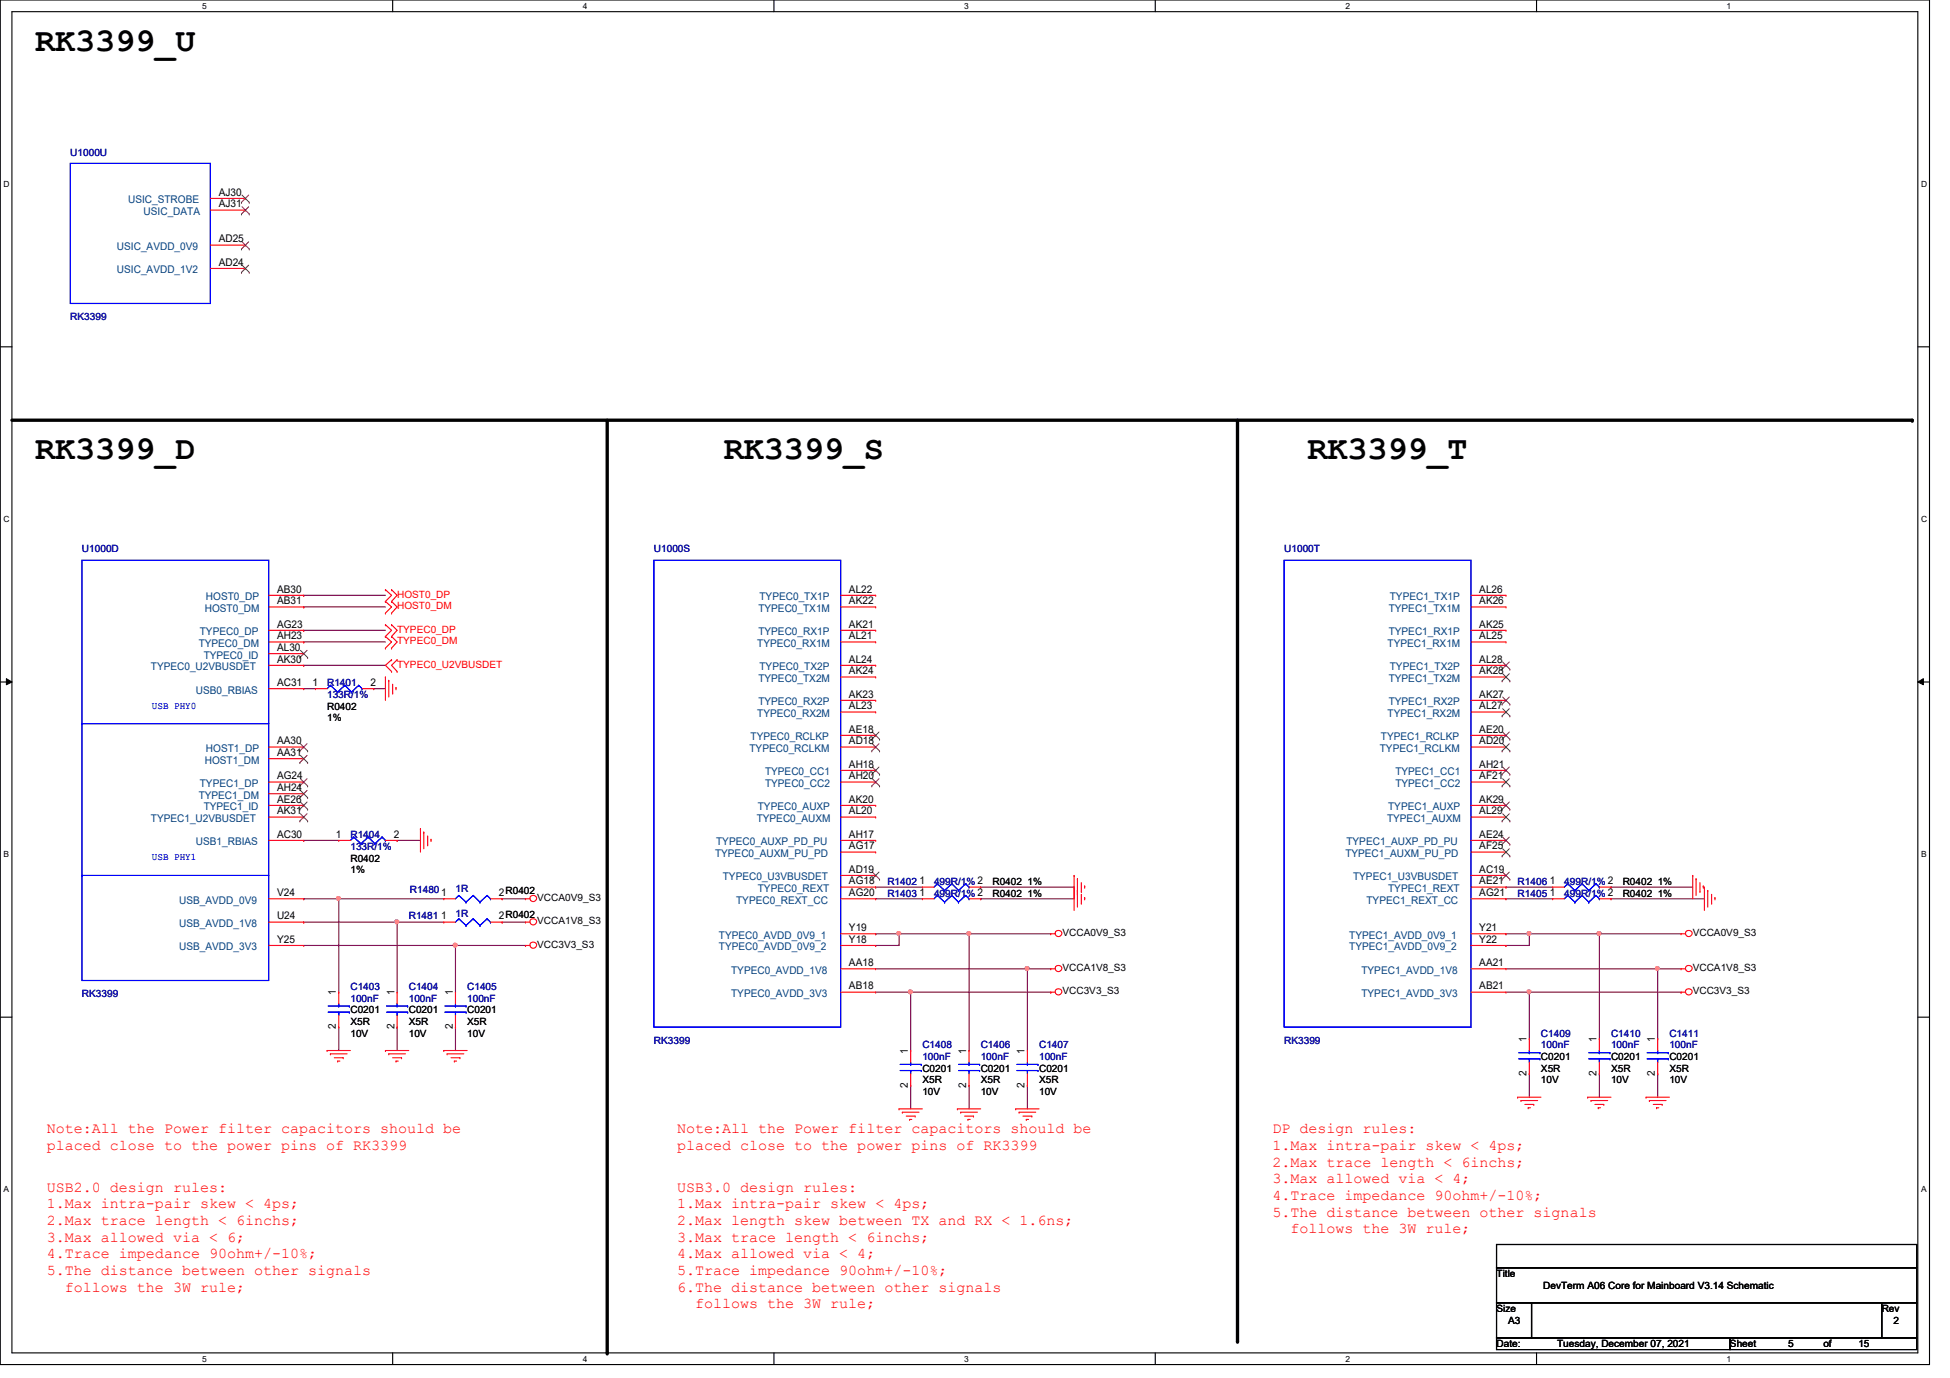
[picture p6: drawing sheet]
<svg xmlns="http://www.w3.org/2000/svg" width="297mm" height="210mm" viewBox="0 0 297 210" stroke-linecap="round" stroke-linejoin="round" font-family="sans-serif">
<path d="M0 0h293.9v207.9h-293.9zM1.8 1.8h290.3v204.3h-290.3z" fill="none" stroke="#000" stroke-width=".17"/>
<g fill="#fff">
<path d="M30.8 .3h.7v1.4h-.7z"/>
<path d="M30.8 206.3h.7v1.5h-.7z"/>
</g>
<path d="M59.8 0v1.8M59.8 206.1v1.8" fill="none" stroke="#000" stroke-width=".17"/>
<g fill="#fff">
<path d="M88.8 .3h.6v1.4h-.6z"/>
<path d="M88.8 206.3h.6v1.5h-.6z"/>
</g>
<path d="M117.9 0v1.8M117.9 206.1v1.8" fill="none" stroke="#000" stroke-width=".17"/>
<g fill="#fff">
<path d="M146.9 .3h.6v1.4h-.6z"/>
<path d="M146.9 206.3h.6v1.5h-.6z"/>
</g>
<path d="M176 0v1.8M176 206.1v1.8" fill="none" stroke="#000" stroke-width=".17"/>
<g fill="#fff">
<path d="M204.9 .3h.7v1.4h-.7z"/>
<path d="M204.9 206.3h.7v1.5h-.7z"/>
</g>
<path d="M234.1 0v1.8M234.1 206.1v1.8" fill="none" stroke="#000" stroke-width=".17"/>
<g fill="#fff">
<path d="M263 .3h.7v1.4h-.7z"/>
<path d="M263 206.3h.7v1.5h-.7z"/>
<path d="M.5 27.3h1v1.4h-1z"/>
<path d="M292.6 27.3h1v1.4h-1z"/>
<path d="M.5 78.3h1v1.5h-1z"/>
<path d="M292.6 78.3h1v1.5h-1z"/>
</g>
<path d="M0 52.8h1.8M292.1 52.8h1.8" fill="none" stroke="#000" stroke-width=".17"/>
<g fill="#fff">
<path d="M.5 129.4h.9v1.4h-.9z"/>
<path d="M292.6 129.4h.9v1.4h-.9z"/>
</g>
<path d="M0 103.9h1.8M292.1 103.9h1.8" fill="none" stroke="#000" stroke-width=".17"/>
<path d="M1 103.4l.8 .5-.8 .4zM292.1 103.9l.9-.5v.9z" fill="#000"/>
<path d="M1 103.4l.8 .5-.8 .4zM292.1 103.9l.9-.5v.9z" fill="none" stroke="#000" stroke-width=".15"/>
<g fill="#fff">
<path d="M.5 180.4h.8v1.5h-.8z"/>
<path d="M292.6 180.4h.8v1.5h-.8z"/>
</g>
<path d="M0 154.9h1.8M292.1 154.9h1.8" fill="none" stroke="#000" stroke-width=".17"/>
<path d="M1.8 64h289.5M92.5 64v142.1M188.5 64v140.3" fill="none" stroke="#000" stroke-width=".51"/>
<g fill="#000">
<circle cx="291.3" cy="64" r=".25"/>
<circle cx="92.5" cy="206.1" r=".25"/>
<circle cx="188.5" cy="204.3" r=".25"/>
</g>
<g fill="none" stroke="#800040" stroke-width=".17">
<path d="M46.3 90.7h.1M46.3 92.5h.1M46.3 97.8h.1M46.3 96h.1M46.3 90.7h12.4M46.3 92.5h12.4M46.3 97.8h12.4M46.3 96h12.4M46.3 104.9h.1M46.3 101.3h.1M46.3 104.9h1.7M46.3 101.3h12.4"/>
<path d="M56.9 104.9h.1M56.9 104.9h1.8M46.3 136.9h.1M46.3 136.9h5.3M46.3 140.5h.1M46.3 140.5h14.2M51.6 156.5h.1M51.6 156.5v3.5M60.5 140.5h.1M60.5 156.5h.1M60.5 140.5v10.6M60.5 156.5v3.5"/>
<path d="M69.4 156.5h.1M69.4 144h.1M69.4 144v7.1M69.4 156.5v3.5"/>
</g>
<circle cx="60.4" cy="140.4" r=".31" fill="#f0f"/>
<circle cx="60.4" cy="140.4" r=".31" fill="none" stroke="#f0f" stroke-width=".17"/>
<path d="M46.3 144h23.1M69.4 144h.1M133.4 151.1h5.3M133.4 147.6h23.1M138.7 151.1h.1M156.5 147.6h.1" fill="none" stroke="#800040" stroke-width=".17"/>
<circle cx="156.4" cy="147.5" r=".31" fill="#f0f"/>
<circle cx="156.4" cy="147.5" r=".31" fill="none" stroke="#f0f" stroke-width=".17"/>
<path d="M133.4 142.2h.1M133.4 142.2h3.5" fill="none" stroke="#800040" stroke-width=".17"/>
<circle cx="136.9" cy="142.2" r=".31" fill="#f0f"/>
<circle cx="136.9" cy="142.2" r=".31" fill="none" stroke="#f0f" stroke-width=".17"/>
<g fill="none" stroke="#800040" stroke-width=".17">
<path d="M46.3 128h.1M46.3 128h5.3M60.5 128h.1M60.5 128h3.5M133.4 135.1h.1M133.4 135.1h7.1M149.4 135.1h.1M149.4 135.1h14.2M133.4 144h.1M136.9 142.2h.1M136.9 142.2v1.8h-3.5M136.9 142.2h10.7"/>
<path d="M138.7 151.1h.1M138.7 151.1v8.9M147.6 142.2h.1M147.6 142.2v17.8M156.5 147.6h.1M156.5 147.6v12.4M229.4 142.2h.1M229.4 144h.1M229.4 142.2h14.2M229.4 151.1h3.6M229.4 147.6h23.1M233 151.1h.1"/>
<path d="M233 142.2h.1M233 142.2v1.8h-3.6M243.6 142.2h.1M252.5 147.6h.1M138.7 165.4h.1M138.7 165.4v3.5"/>
</g>
<circle cx="232.9" cy="142.2" r=".31" fill="#f0f"/>
<circle cx="232.9" cy="142.2" r=".31" fill="none" stroke="#f0f" stroke-width=".17"/>
<path d="M243.6 142.2h.1M243.6 142.2v16" fill="none" stroke="#800040" stroke-width=".17"/>
<circle cx="243.6" cy="142.2" r=".31" fill="#f0f"/>
<circle cx="243.6" cy="142.2" r=".31" fill="none" stroke="#f0f" stroke-width=".17"/>
<path d="M252.5 147.6h.1M252.5 147.6v10.6" fill="none" stroke="#800040" stroke-width=".17"/>
<circle cx="252.5" cy="147.5" r=".31" fill="#f0f"/>
<circle cx="252.5" cy="147.5" r=".31" fill="none" stroke="#f0f" stroke-width=".17"/>
<path d="M233 151.1h.1M233 151.1v7.1M233 163.6h.1M233 163.6v3.5M243.6 163.6h.1M243.6 163.6v3.5M252.5 163.6h.1M252.5 163.6v3.5" fill="none" stroke="#800040" stroke-width=".17"/>
<circle cx="232.9" cy="151.1" r=".31" fill="#f0f"/>
<circle cx="232.9" cy="151.1" r=".31" fill="none" stroke="#f0f" stroke-width=".17"/>
<path d="M51.6 136.9h.1M51.6 136.9h16M51.6 136.9v14.2M76.5 136.9h.1M76.5 136.9h3.5M229.4 135.1h.1M229.4 135.1h7.1M245.4 135.1h.1M245.4 135.1h12.4M76.5 140.5h.1M76.5 140.5h3.5" fill="none" stroke="#800040" stroke-width=".17"/>
<circle cx="51.5" cy="136.9" r=".31" fill="#f0f"/>
<circle cx="51.5" cy="136.9" r=".31" fill="none" stroke="#f0f" stroke-width=".17"/>
<path d="M60.5 140.5h.1M60.5 140.5h7.1M147.6 142.2h.1M147.6 142.2h12.5M156.5 147.6h.1M156.5 147.6h3.6" fill="none" stroke="#800040" stroke-width=".17"/>
<circle cx="147.6" cy="142.2" r=".31" fill="#f0f"/>
<circle cx="147.6" cy="142.2" r=".31" fill="none" stroke="#f0f" stroke-width=".17"/>
<path d="M138.7 151.1h21.4M160.1 151.1h.1M243.6 142.2h.1M243.6 142.2h12.5M252.5 147.6h.1M252.5 147.6h3.6M147.6 165.4h.1M147.6 165.4v3.5M156.5 165.4h.1M156.5 165.4v3.5" fill="none" stroke="#800040" stroke-width=".17"/>
<circle cx="138.7" cy="151.1" r=".31" fill="#f0f"/>
<circle cx="138.7" cy="151.1" r=".31" fill="none" stroke="#f0f" stroke-width=".17"/>
<path d="M69.4 144h10.6M80 144h.1M233 151.1h23.1M256.1 151.1h.1" fill="none" stroke="#800040" stroke-width=".17"/>
<circle cx="69.3" cy="144" r=".31" fill="#f0f"/>
<circle cx="69.3" cy="144" r=".31" fill="none" stroke="#f0f" stroke-width=".17"/>
<path d="M133.4 136.9h.1M133.4 136.9h7.1M149.4 136.9h.1M149.4 136.9h14.2M229.4 136.9h.1M229.4 136.9h7.1M245.4 136.9h.1M245.4 136.9h14.2" fill="none" stroke="#800040" stroke-width=".17"/>
<g fill="none" stroke="#f00" stroke-width=".17">
<path d="M32 30.2h5.4M32 32h5.4M32 37.3h5.4M37.4 30.2h.1M37.4 32h.1M37.4 37.3h.1M32 40.9h5.4M37.4 40.9h.1M40.9 90.7h5.4M40.9 92.5h5.4M40.9 96h5.4M40.9 97.8h5.4"/>
<path d="M40.9 99.6h5.4M46.3 90.7h.1M46.3 92.5h.1M46.3 96h.1M46.3 97.8h.1M46.3 99.6h.1M58.7 93.4h.1M58.7 91.6h.1M58.7 89.8h.1M58.7 98.7h.1M58.7 96.9h.1M58.7 95.2h.1"/>
<path d="M58.7 91.6l.9 .9-.9 .9M58.7 89.8l.9 .9-.9 .9M58.7 96.9l.9 .9-.9 .9M58.7 95.2l.9 .8-.9 .9M59.6 93.4h.1M59.6 91.6h.1M59.6 89.8h.1M59.6 98.7h.1M59.6 96.9h.1M59.6 95.2h.1M59.6 91.6l.9 .9-.9 .9M59.6 89.8l.9 .9-.9 .9"/>
<path d="M59.6 96.9l.9 .9-.9 .9M59.6 95.2l.9 .8-.9 .9M128.1 90.7h5.3M128.1 92.5h5.3M128.1 96h5.3M128.1 97.8h5.3M133.4 90.7h.1M133.4 92.5h.1M133.4 96h.1M133.4 97.8h.1M224.1 90.7h5.3M224.1 92.5h5.3"/>
<path d="M224.1 96h5.3M224.1 97.8h5.3M229.4 90.7h.1M229.4 92.5h.1M229.4 96h.1M229.4 97.8h.1M40.9 101.3h5.4M40.9 113.8h5.4M40.9 119.1h5.4M40.9 104.9h5.4M40.9 115.6h5.4M46.3 101.3h.1"/>
<path d="M46.3 104.9h.1M46.3 113.8h.1M46.3 115.6h.1M46.3 119.1h.1M48 104.9h.1M48 104.9h1.8M55.2 104.9h1.7M56.9 104.9h.1M58.7 103.1h.1M58.7 103.1v3.6M59.2 103.6h.1M59.2 103.6v2.6"/>
<path d="M59.6 100.5h.1M59.6 102.3h.1M59.6 100.5l-.9 .8 .9 1M59.8 105.6h.1M59.8 104.2v1.4M60.3 104.7h.1M60.3 104.7v.4M60.5 102.3h.1M60.5 100.5h.1M60.5 100.5l-.9 .8 .9 1M128.1 101.3h5.3M128.1 103.1h5.3"/>
<path d="M128.1 106.7h5.3M128.1 108.5h5.3M128.1 112h5.3M128.1 113.8h5.3M128.1 117.3h5.3M128.1 119.1h5.3M133.4 101.3h.1M133.4 103.1h.1M133.4 106.7h.1M133.4 108.5h.1M133.4 112h.1M133.4 113.8h.1"/>
<path d="M133.4 117.3h.1M133.4 119.1h.1M224.1 101.3h5.3M224.1 103.1h5.3M224.1 106.7h5.3M224.1 108.5h5.3M224.1 112h5.3M224.1 113.8h5.3M224.1 117.3h5.3M224.1 119.1h5.3M229.4 101.3h.1M229.4 103.1h.1"/>
<path d="M229.4 106.7h.1M229.4 108.5h.1M229.4 112h.1M229.4 113.8h.1M229.4 117.3h.1M229.4 119.1h.1M40.9 136.9h5.4M40.9 122.7h5.4M40.9 124.5h5.4M40.9 128h5.4M40.9 120.9h5.4M46.3 120.9h.1"/>
<path d="M46.3 122.7h.1M46.3 124.5h.1M46.3 128h.1M46.3 136.9h.1M51.6 128h.1M51.6 128h1.8M58.7 128h1.8M60.5 128h.1M64 126.2h.1M64 126.2v3.6M64.6 126.7h.1M64.6 126.7v2.6"/>
<path d="M65.1 128.7h.1M65.1 127.3v1.4M65.7 127.8h.1M65.7 127.8v.4M67.6 136.9h.1M67.6 136.9h1.8M74.7 136.9h1.8M76.5 136.9h.1M80 136.9h.1M80 136.9h.7M128.1 136.9h5.3M128.1 135.1h5.3"/>
<path d="M128.1 122.7h5.3M128.1 124.5h5.3M128.1 128h5.3M128.1 129.8h5.3M128.1 133.3h5.3M133.4 122.7h.1M133.4 124.5h.1M133.4 128h.1M133.4 129.8h.1M133.4 135.1h.1M133.4 136.9h.1M133.4 133.3h.1"/>
<path d="M140.5 135.1h.1M140.5 136.9h.1M140.5 136.9h1.8M140.5 135.1h1.8M147.6 136.9h1.8M147.6 135.1h1.8M149.4 135.1h.1M149.4 136.9h.1M163.6 133.3h.1M163.6 135.1h.1M163.6 133.3v5.4M164.1 133.9h.1"/>
<path d="M164.1 135.6h.1M164.1 133.9v4.3M164.7 135.8h.1M164.7 137.6h.1M164.7 134.5v1.3M164.7 136.2v1.4M165.2 135h.1M165.2 136.7h.1M165.2 135v.3M165.2 136.7v.4M224.1 136.9h5.3M224.1 135.1h5.3"/>
<path d="M224.1 122.7h5.3M224.1 124.5h5.3M224.1 128h5.3M224.1 129.8h5.3M224.1 133.3h5.3M229.4 122.7h.1M229.4 124.5h.1M229.4 128h.1M229.4 129.8h.1M229.4 135.1h.1M229.4 136.9h.1M229.4 133.3h.1"/>
<path d="M236.5 135.1h.1M236.5 136.9h.1M236.5 136.9h1.8M236.5 135.1h1.8M243.6 136.9h1.8M243.6 135.1h1.8M245.4 135.1h.1M245.4 136.9h.1M257.8 133.3h.1M257.8 133.3v3.6M258.4 133.9h.1M258.4 133.9v2.5"/>
<path d="M258.9 135.8h.1M258.9 134.5v1.3M259.5 135h.1M259.5 135v.3M259.6 135.1h.1M259.6 135.1v3.6M260.1 135.6h.1M260.1 135.6v2.6M260.7 137.6h.1M260.7 136.2v1.4M261.2 136.7h.1M261.2 136.7v.4"/>
<path d="M40.9 144h5.4M40.9 140.5h5.4M46.3 140.5h.1M46.3 144h.1M51.6 151.1h.1M51.6 156.5h.1M51.6 151.1v1.8M51.6 154.7v1.8M60.5 151.1h.1M60.5 156.5h.1M60.5 151.1v1.8M60.5 154.7v1.8"/>
<path d="M67.6 140.5h.1M67.6 140.5h1.8M69.4 151.1h.1M69.4 156.5h.1M69.4 151.1v1.8M69.4 154.7v1.8M74.7 140.5h1.8M76.5 140.5h.1M80 144h.1M80 140.5h.1M80 144h.7M80 140.5h.7"/>
<path d="M128.1 144h5.3M128.1 151.1h5.3M128.1 147.6h5.3M128.1 142.2h5.3M133.4 142.2h.1M133.4 144h.1M133.4 147.6h.1M133.4 151.1h.1M160.1 151.1h.1M160.1 147.6h.1M160.1 142.2h.1M160.1 151.1h.6"/>
<path d="M160.1 147.6h.6M160.1 142.2h.6M224.1 144h5.3M224.1 151.1h5.3M224.1 147.6h5.3M224.1 142.2h5.3M229.4 142.2h.1M229.4 144h.1M229.4 147.6h.1M229.4 151.1h.1M233 158.2h.1M233 158.2v1.8"/>
<path d="M243.6 158.2h.1M243.6 158.2v1.8M252.5 158.2h.1M252.5 158.2v1.8M256.1 151.1h.1M256.1 142.2h.1M256.1 147.6h.1M256.1 151.1h.6M256.1 147.6h.6M256.1 142.2h.6M49.8 160h.1M49.8 160h3.6"/>
<path d="M50.3 160.5h.1M50.3 160.5h2.6M50.9 161.1h1.4M51.4 161.6h.1M51.4 161.6h.4M52.3 161.1h.1M58.7 160h.1M58.7 160h3.6M59.2 160.5h.1M59.2 160.5h2.6M59.8 161.1h1.4M60.3 161.6h.1"/>
<path d="M60.3 161.6h.4M61.2 161.1h.1M67.6 160h.1M67.6 160h3.6M68.1 160.5h.1M68.1 160.5h2.6M68.7 161.1h1.4M69.2 161.6h.1M69.2 161.6h.4M70.1 161.1h.1M136.9 168.9h.1M136.9 168.9h3.6"/>
<path d="M137.5 169.4h.1M137.5 169.4h2.5M138 170h1.4M138.6 170.5h.1M138.6 170.5h.3M138.7 160h.1M138.7 165.4h.1M138.7 160v1.8M138.7 163.6v1.8M139.4 170h.1M145.8 168.9h.1M145.8 168.9h3.6"/>
<path d="M146.3 169.4h.1M146.3 169.4h2.6M146.9 170h1.4M147.4 170.5h.1M147.4 170.5h.4M147.6 160h.1M147.6 165.4h.1M147.6 160v1.8M147.6 163.6v1.8M148.3 170h.1M154.7 168.9h.1M154.7 168.9h3.6"/>
<path d="M155.2 169.4h.1M155.2 169.4h2.6M155.8 170h1.4M156.3 170.5h.1M156.3 170.5h.4M156.5 160h.1M156.5 165.4h.1M156.5 160v1.8M156.5 163.6v1.8M157.2 170h.1M231.2 167.1h.1M231.2 167.1h3.5"/>
<path d="M231.7 167.6h.1M231.7 167.6h2.5M232.3 168.2h1.3M232.8 168.7h.1M232.8 168.7h.3M233 163.6h.1M233 161.8v1.8M233.6 168.2h.1M241.8 167.1h.1M241.8 167.1h3.6M242.4 167.6h.1M242.4 167.6h2.5"/>
<path d="M242.9 168.2h1.4M243.5 168.7h.1M243.5 168.7h.3M243.6 163.6h.1M243.6 161.8v1.8M244.3 168.2h.1M250.7 167.1h.1M250.7 167.1h3.6M251.2 167.6h.1M251.2 167.6h2.6M251.8 168.2h1.4M252.3 168.7h.1"/>
<path d="M252.3 168.7h.4M252.5 163.6h.1M252.5 161.8v1.8M253.2 168.2h.1"/>
<circle cx="81.2" cy="136.9" r=".5"/>
<circle cx="81.2" cy="140.4" r=".5"/>
<circle cx="81.2" cy="144" r=".5"/>
<circle cx="161.3" cy="147.5" r=".5"/>
<circle cx="161.3" cy="142.2" r=".5"/>
<circle cx="161.3" cy="151.1" r=".5"/>
<circle cx="257.3" cy="151.1" r=".5"/>
<circle cx="257.3" cy="142.2" r=".5"/>
<circle cx="257.3" cy="147.5" r=".5"/>
</g>
<path d="M228 189.6h64v3.5h-64zM228 193.1h64v5.4h-64zM228 198.5h5.3v5.3h-5.3zM233.3 198.5h53.3v5.3h-53.3zM286.6 198.5h5.4v5.3h-5.4zM228 203.8h35.5v1.8h-35.5zM263.5 203.8h28.5v1.8h-28.5z" fill="none" stroke="#000" stroke-width=".17"/>
<g fill="none" stroke="#00f" stroke-width=".17">
<path d="M10.7 24.9h21.3v21.3h-21.3zM12.5 85.3h28.4v64.1h-28.4zM99.6 85.3h28.5v71.2h-28.5zM195.6 85.3h28.5v71.2h-28.5zM12.5 110.2h.1M12.5 110.2h28.4M50.3 104.4h.1M50.3 104.4l-.5 .5M50.3 104.4l1.1 1M51.4 105.4h.1M52.5 104.4h.1M52.5 104.4l-1.1 1"/>
<path d="M52.5 104.4l1 1M53.5 105.4h.1M54.6 104.4h.1M54.6 104.4l-1.1 1M54.6 104.4l.6 .5M55.2 104.9h.1M12.5 133.3h.1M12.5 133.3h28.4M53.9 127.5h.1M53.9 127.5l-.5 .5M53.9 127.5l1.1 1M55 128.5h.1"/>
<path d="M56.1 127.5h.1M56.1 127.5l-1.1 1M56.1 127.5l1 1M57.1 128.5h.1M58.2 127.5h.1M58.2 127.5l-1.1 1M58.2 127.5l.5 .5M58.7 128h.1M69.9 140h.1M69.9 136.4h.1M69.9 140l-.5 .5M69.9 140l1.1 1"/>
<path d="M69.9 136.4l-.5 .5M69.9 136.4l1.1 1M71 137.4h.1M72.1 140h.1M72.1 136.4h.1M72.1 140l-1.1 1M72.1 140l1 1M72.1 136.4l-1.1 1M72.1 136.4l1 1M73.1 137.4h.1M74.2 140h.1M74.2 136.4h.1"/>
<path d="M74.2 140l-1.1 1M74.2 140l.5 .5M74.2 136.4l-1.1 1M74.2 136.4l.5 .5M74.7 136.9h.1M142.8 134.6h.1M142.8 136.4h.1M142.8 134.6l-.5 .5M142.8 134.6l1.1 1M142.8 136.4l-.5 .5M142.8 136.4l1.1 1M143.9 135.6h.1"/>
<path d="M143.9 137.4h.1M145 134.6h.1M145 136.4h.1M145 134.6l-1.1 1M145 134.6l1 1M145 136.4l-1.1 1M145 136.4l1 1M146 135.6h.1M146 137.4h.1M147.1 134.6h.1M147.1 136.4h.1M147.1 134.6l-1.1 1"/>
<path d="M147.1 134.6l.5 .5M147.1 136.4l-1.1 1M147.1 136.4l.5 .5M147.6 135.1h.1M147.6 136.9h.1M238.8 134.6h.1M238.8 136.4h.1M238.8 134.6l-.5 .5M238.8 134.6l1.1 1M238.8 136.4l-.5 .5M238.8 136.4l1.1 1M239.9 135.6h.1"/>
<path d="M239.9 137.4h.1M241 134.6h.1M241 136.4h.1M241 134.6l-1.1 1M241 134.6l1 1M241 136.4l-1.1 1M241 136.4l1 1M242 135.6h.1M242 137.4h.1M243.1 134.6h.1M243.1 136.4h.1M243.1 134.6l-1.1 1"/>
<path d="M243.1 134.6l.5 .5M243.1 136.4l-1.1 1M243.1 136.4l.5 .5M243.6 135.1h.1M243.6 136.9h.1M50 154.2h3.2M50 153.2h3.2M51.6 153.2h.1M51.6 154.2h.1M51.6 152.9v.3M51.6 154.2v.5M53.2 154.2h.1"/>
<path d="M53.2 153.2h.1M58.9 154.2h3.2M58.9 153.2h3.2M60.5 153.2h.1M60.5 154.2h.1M60.5 152.9v.3M60.5 154.2v.5M62.1 154.2h.1M62.1 153.2h.1M67.8 154.2h3.2M67.8 153.2h3.2M69.4 153.2h.1"/>
<path d="M69.4 154.2h.1M69.4 152.9v.3M69.4 154.2v.5M71 154.2h.1M71 153.2h.1M71 141h.1M73.1 141h.1M74.7 140.5h.1M137.1 163.1h3.2M137.1 162.1h3.2M138.7 162.1h.1M138.7 163.1h.1"/>
<path d="M138.7 161.8v.3M138.7 163.1v.5M140.3 163.1h.1M140.3 162.1h.1M146 163.1h3.2M146 162.1h3.2M147.6 162.1h.1M147.6 163.1h.1M147.6 161.8v.3M147.6 163.1v.5M149.2 163.1h.1M149.2 162.1h.1"/>
<path d="M154.9 163.1h3.2M154.9 162.1h3.2M156.5 162.1h.1M156.5 163.1h.1M156.5 161.8v.3M156.5 163.1v.5M158.1 163.1h.1M158.1 162.1h.1M231.3 161.3h3.3M231.3 160.4h3.3M233 160.4h.1M233 161.3h.1"/>
<path d="M233 160v.4M233 161.3v.5M234.6 161.3h.1M234.6 160.4h.1M242 161.3h3.2M242 160.4h3.2M243.6 160.4h.1M243.6 161.3h.1M243.6 160v.4M243.6 161.3v.5M245.2 161.3h.1M245.2 160.4h.1"/>
<path d="M250.9 161.3h3.2M250.9 160.4h3.2M252.5 160.4h.1M252.5 161.3h.1M252.5 160v.4M252.5 161.3v.5M254.1 161.3h.1M254.1 160.4h.1"/>
</g>
<g fill="none" stroke="#804000" stroke-width=".15">
<path d="M36.8 30.8h.1M36.8 32.6h.1M36.8 37.9h.1M36.9 29.7l1.1 1.1M36.9 31.5l1.1 1.1M36.9 36.8l1.1 1.1M37.9 29.7l-1.1 1.1M37.9 31.5l-1.1 1.1M37.9 36.8l-1.1 1.1M38 30.8h.1M38 32.6h.1M38 37.9h.1"/>
<path d="M36.8 41.5h.1M36.9 40.4l1.1 1.1M37.9 40.4l-1.1 1.1M38 41.5h.1M45.8 99.1l1.1 1.1M46.8 99.1l-1.1 1.1M45.7 100.2h.1M45.7 114.4h.1M45.7 116.2h.1M45.7 119.7h.1M45.8 113.3l1.1 1.1M45.8 115.1l1.1 1.1"/>
<path d="M45.8 118.6l1.1 1.1M46.8 113.3l-1.1 1.1M46.8 115.1l-1.1 1.1M46.8 118.6l-1.1 1.1M46.9 100.2h.1M46.9 114.4h.1M46.9 116.2h.1M46.9 119.7h.1M132.8 112.6h.1M132.8 114.4h.1M132.8 117.9h.1M132.8 119.7h.1"/>
<path d="M132.9 111.5l1.1 1.1M132.9 113.3l1.1 1.1M132.9 116.8l1.1 1.1M132.9 118.6l1.1 1.1M133.9 111.5l-1.1 1.1M133.9 113.3l-1.1 1.1M133.9 116.8l-1.1 1.1M133.9 118.6l-1.1 1.1M134 112.6h.1M134 114.4h.1M134 117.9h.1M134 119.7h.1"/>
<path d="M228.8 101.9h.1M228.8 103.7h.1M228.8 107.3h.1M228.8 109.1h.1M228.8 112.6h.1M228.8 114.4h.1M228.8 117.9h.1M228.8 119.7h.1M228.9 100.8l1.1 1.1M228.9 102.6l1.1 1.1M228.9 106.2l1.1 1.1M228.9 107.9l1.1 1.2"/>
<path d="M228.9 111.5l1.1 1.1M228.9 113.3l1.1 1.1M228.9 116.8l1.1 1.1M228.9 118.6l1.1 1.1M229.9 100.8l-1.1 1.1M229.9 102.6l-1.1 1.1M229.9 106.2l-1.1 1.1M229.9 107.9l-1.1 1.2M229.9 111.5l-1.1 1.1M229.9 113.3l-1.1 1.1M229.9 116.8l-1.1 1.1M229.9 118.6l-1.1 1.1"/>
<path d="M230 101.9h.1M230 103.7h.1M230 107.3h.1M230 109.1h.1M230 112.6h.1M230 114.4h.1M230 117.9h.1M230 119.7h.1M45.7 121.5h.1M45.7 123.3h.1M45.7 125.1h.1M45.8 120.4l1.1 1.1"/>
<path d="M45.8 122.2l1.1 1.1M45.8 124l1.1 1.1M46.8 120.4l-1.1 1.1M46.8 122.2l-1.1 1.1M46.8 124l-1.1 1.1M46.9 121.5h.1M46.9 123.3h.1M46.9 125.1h.1M132.8 133.9h.1M132.9 132.8l1.1 1.1M133.9 132.8l-1.1 1.1M134 133.9h.1"/>
<path d="M228.8 123.3h.1M228.8 125.1h.1M228.8 128.6h.1M228.8 130.4h.1M228.8 133.9h.1M228.9 122.2l1.1 1.1M228.9 124l1.1 1.1M228.9 127.5l1.1 1.1M228.9 129.3l1.1 1.1M228.9 132.8l1.1 1.1M229.9 122.2l-1.1 1.1M229.9 124l-1.1 1.1"/>
<path d="M229.9 127.5l-1.1 1.1M229.9 129.3l-1.1 1.1M229.9 132.8l-1.1 1.1M230 123.3h.1M230 125.1h.1M230 128.6h.1M230 130.4h.1M230 133.9h.1"/>
</g>
<circle cx="60.4" cy="140.4" r=".31" fill="#f0f"/>
<circle cx="60.4" cy="140.4" r=".31" fill="none" stroke="#f0f" stroke-width=".17"/>
<circle cx="156.4" cy="147.5" r=".31" fill="#f0f"/>
<circle cx="156.4" cy="147.5" r=".31" fill="none" stroke="#f0f" stroke-width=".17"/>
<circle cx="136.9" cy="142.2" r=".31" fill="#f0f"/>
<circle cx="136.9" cy="142.2" r=".31" fill="none" stroke="#f0f" stroke-width=".17"/>
<circle cx="232.9" cy="142.2" r=".31" fill="#f0f"/>
<circle cx="232.9" cy="142.2" r=".31" fill="none" stroke="#f0f" stroke-width=".17"/>
<circle cx="243.6" cy="142.2" r=".31" fill="#f0f"/>
<circle cx="243.6" cy="142.2" r=".31" fill="none" stroke="#f0f" stroke-width=".17"/>
<circle cx="252.5" cy="147.5" r=".31" fill="#f0f"/>
<circle cx="252.5" cy="147.5" r=".31" fill="none" stroke="#f0f" stroke-width=".17"/>
<circle cx="232.9" cy="151.1" r=".31" fill="#f0f"/>
<circle cx="232.9" cy="151.1" r=".31" fill="none" stroke="#f0f" stroke-width=".17"/>
<circle cx="51.5" cy="136.9" r=".31" fill="#f0f"/>
<circle cx="51.5" cy="136.9" r=".31" fill="none" stroke="#f0f" stroke-width=".17"/>
<circle cx="147.6" cy="142.2" r=".31" fill="#f0f"/>
<circle cx="147.6" cy="142.2" r=".31" fill="none" stroke="#f0f" stroke-width=".17"/>
<circle cx="138.7" cy="151.1" r=".31" fill="#f0f"/>
<circle cx="138.7" cy="151.1" r=".31" fill="none" stroke="#f0f" stroke-width=".17"/>
<circle cx="69.3" cy="144" r=".31" fill="#f0f"/>
<circle cx="69.3" cy="144" r=".31" fill="none" stroke="#f0f" stroke-width=".17"/>
<g font-size="5.1">
<text x="5.4" y="7.7">RK3399_U</text>
<text x="5.4" y="69.9">RK3399_D</text>
<text x="110.3" y="69.9">RK3399_S</text>
<text x="199.2" y="69.9">RK3399_T</text>
</g>
<g font-size="2.3" fill="#f00">
<text x="7.2" y="172.6">Note:All the Power filter capacitors should be</text>
<text x="103.2" y="172.6">Note:All the Power filter capacitors should be</text>
<text x="193.8" y="172.6">DP design rules:</text>
<text x="7.2" y="175.2">placed close to the power pins of RK3399</text>
<text x="103.2" y="175.2">placed close to the power pins of RK3399</text>
<text x="193.8" y="175.2">1.Max intra-pair skew &lt; 4ps;</text>
<text x="193.8" y="177.7">2.Max trace length &lt; 6inchs;</text>
<text x="7.2" y="181.5">USB2.0 design rules:</text>
<text x="7.2" y="184.1">1.Max intra-pair skew &lt; 4ps;</text>
<text x="103.2" y="181.5">USB3.0 design rules:</text>
<text x="103.2" y="184.1">1.Max intra-pair skew &lt; 4ps;</text>
<text x="193.8" y="180.3">3.Max allowed via &lt; 4;</text>
<text x="193.8" y="182.8">4.Trace impedance 90ohm+/-10%;</text>
<text x="193.8" y="185.3">5.The distance between other signals</text>
<text x="7.2" y="186.6">2.Max trace length &lt; 6inchs;</text>
<text x="7.2" y="189.1">3.Max allowed via &lt; 6;</text>
<text x="7.2" y="191.7">4.Trace impedance 90ohm+/-10%;</text>
<text x="103.2" y="186.6">2.Max length skew between TX and RX &lt; 1.6ns;</text>
<text x="103.2" y="189.1">3.Max trace length &lt; 6inchs;</text>
<text x="103.2" y="191.7">4.Max allowed via &lt; 4;</text>
<text x="196.6" y="187.9">follows the 3W rule;</text>
<text x="7.2" y="194.2">5.The distance between other signals</text>
<text x="9.9" y="196.8">follows the 3W rule;</text>
<text x="103.2" y="194.2">5.Trace impedance 90ohm+/-10%;</text>
<text x="103.2" y="196.8">6.The distance between other signals</text>
<text x="105.9" y="199.3">follows the 3W rule;</text>
</g>
<g font-size="1.6">
<text x="33.3" y="29.8">AJ30</text>
<text x="33.3" y="31.6">AJ31</text>
<text x="33.3" y="36.9">AD25</text>
<text x="33.3" y="40.5">AD24</text>
<text x="42.2" y="95.6">AG23</text>
<text x="42.2" y="90.3">AB30</text>
<text x="42.2" y="92">AB31</text>
<text x="129.3" y="90.3">AL22</text>
<text x="129.3" y="92">AK22</text>
<text x="129.3" y="95.6">AK21</text>
<text x="225.3" y="90.3">AL26</text>
<text x="225.3" y="92">AK26</text>
<text x="225.3" y="95.6">AK25</text>
<text x="42.2" y="97.4">AH23</text>
<text x="42.2" y="99.1">AL30</text>
<text x="42.2" y="100.9">AK30</text>
<text x="129.3" y="97.4">AL21</text>
<text x="129.3" y="100.9">AL24</text>
<text x="225.3" y="97.4">AL25</text>
<text x="225.3" y="100.9">AL28</text>
<text x="42.2" y="104.5">AC31</text>
<text x="47.6" y="104.5">1</text>
<text x="56.4" y="104.5">2</text>
<text x="129.3" y="102.7">AK24</text>
<text x="129.3" y="106.3">AK23</text>
<text x="225.3" y="102.7">AK28</text>
<text x="225.3" y="106.3">AK27</text>
<text x="42.2" y="113.4">AA30</text>
<text x="129.3" y="108">AL23</text>
<text x="129.3" y="111.6">AE18</text>
<text x="129.3" y="113.4">AD18</text>
<text x="225.3" y="108">AL27</text>
<text x="225.3" y="111.6">AE20</text>
<text x="225.3" y="113.4">AD20</text>
<text x="42.2" y="115.1">AA31</text>
<text x="42.2" y="118.7">AG24</text>
<text x="129.3" y="116.9">AH18</text>
<text x="129.3" y="118.7">AH20</text>
<text x="225.3" y="116.9">AH21</text>
<text x="225.3" y="118.7">AF21</text>
<text x="42.2" y="120.5">AH24</text>
<text x="42.2" y="122.3">AE26</text>
<text x="42.2" y="124">AK31</text>
<text x="129.3" y="122.3">AK20</text>
<text x="129.3" y="124">AL20</text>
<text x="225.3" y="122.3">AK29</text>
<text x="225.3" y="124">AL29</text>
<text x="42.2" y="127.6">AC30</text>
<text x="51.2" y="127.6">1</text>
<text x="60" y="127.6">2</text>
<text x="129.3" y="127.6">AH17</text>
<text x="129.3" y="129.4">AG17</text>
<text x="225.3" y="127.6">AE24</text>
<text x="225.3" y="129.4">AF25</text>
<text x="42.2" y="136.5">V24</text>
<text x="67.2" y="136.5">1</text>
<text x="76" y="136.5">2R0402</text>
<text x="129.3" y="134.7">AG18</text>
<text x="129.3" y="136.5">AG20</text>
<text x="129.3" y="132.9">AD19</text>
<text x="140.1" y="134.7">1</text>
<text x="140.1" y="136.5">1</text>
<text x="225.3" y="134.7">AE21</text>
<text x="225.3" y="136.5">AG21</text>
<text x="225.3" y="132.9">AC19</text>
<text x="236.1" y="134.7">1</text>
<text x="236.1" y="136.5">1</text>
<text x="42.2" y="140">U24</text>
<text x="42.2" y="143.6">Y25</text>
<text x="67.2" y="140">1</text>
<text x="76" y="140">2R0402</text>
<text x="129.3" y="141.8">Y19</text>
<text x="129.3" y="143.6">Y18</text>
<text x="225.3" y="141.8">Y21</text>
<text x="225.3" y="143.6">Y22</text>
<text x="129.3" y="147.2">AA18</text>
<text x="225.3" y="147.2">AA21</text>
<text x="51.2" y="151.6" transform="rotate(-90 51.2 151.6)">1</text>
<text x="60.1" y="151.6" transform="rotate(-90 60.1 151.6)">1</text>
<text x="69" y="151.6" transform="rotate(-90 69 151.6)">1</text>
<text x="129.3" y="150.7">AB18</text>
<text x="225.3" y="150.7">AB21</text>
<text x="51.2" y="156.8" transform="rotate(-90 51.2 156.8)">2</text>
<text x="60.1" y="156.8" transform="rotate(-90 60.1 156.8)">2</text>
<text x="69" y="156.8" transform="rotate(-90 69 156.8)">2</text>
<text x="138.3" y="160.5" transform="rotate(-90 138.3 160.5)">1</text>
<text x="147.2" y="160.5" transform="rotate(-90 147.2 160.5)">1</text>
<text x="156.1" y="160.5" transform="rotate(-90 156.1 160.5)">1</text>
<text x="232.5" y="158.8" transform="rotate(-90 232.5 158.8)">1</text>
<text x="243.2" y="158.8" transform="rotate(-90 243.2 158.8)">1</text>
<text x="252.1" y="158.8" transform="rotate(-90 252.1 158.8)">1</text>
<text x="138.3" y="165.7" transform="rotate(-90 138.3 165.7)">2</text>
<text x="147.2" y="165.7" transform="rotate(-90 147.2 165.7)">2</text>
<text x="156.1" y="165.7" transform="rotate(-90 156.1 165.7)">2</text>
<text x="232.5" y="163.9" transform="rotate(-90 232.5 163.9)">2</text>
<text x="243.2" y="163.9" transform="rotate(-90 243.2 163.9)">2</text>
<text x="252.1" y="163.9" transform="rotate(-90 252.1 163.9)">2</text>
</g>
<g font-size="1.6" fill="#004080">
<text x="19.5" y="31">USIC_STROBE</text>
<text x="21.9" y="32.8">USIC_DATA</text>
<text x="17.8" y="38.1">USIC_AVDD_0V9</text>
<text x="17.8" y="41.7">USIC_AVDD_1V2</text>
<text x="31.2" y="93.2">HOST0_DM</text>
<text x="31.4" y="91.4">HOST0_DP</text>
<text x="115.5" y="93.2">TYPEC0_TX1M</text>
<text x="115.7" y="91.4">TYPEC0_TX1P</text>
<text x="211.5" y="93.2">TYPEC1_TX1M</text>
<text x="211.7" y="91.4">TYPEC1_TX1P</text>
<text x="30.3" y="98.6">TYPEC0_DM</text>
<text x="30.4" y="96.8">TYPEC0_DP</text>
<text x="31" y="100.3">TYPEC0_ID</text>
<text x="115.4" y="98.6">TYPEC0_RX1M</text>
<text x="115.5" y="96.8">TYPEC0_RX1P</text>
<text x="211.4" y="98.6">TYPEC1_RX1M</text>
<text x="211.5" y="96.8">TYPEC1_RX1P</text>
<text x="23" y="102.1">TYPEC0_U2VBUSDET</text>
<text x="29.8" y="105.7">USB0_RBIAS</text>
<text x="115.5" y="103.9">TYPEC0_TX2M</text>
<text x="115.5" y="107.4">TYPEC0_RX2P</text>
<text x="115.7" y="102.1">TYPEC0_TX2P</text>
<text x="211.5" y="103.9">TYPEC1_TX2M</text>
<text x="211.5" y="107.4">TYPEC1_RX2P</text>
<text x="211.7" y="102.1">TYPEC1_TX2P</text>
<text x="114.3" y="112.8">TYPEC0_RCLKP</text>
<text x="115.4" y="109.2">TYPEC0_RX2M</text>
<text x="210.4" y="112.8">TYPEC1_RCLKP</text>
<text x="211.4" y="109.2">TYPEC1_RX2M</text>
<text x="30.4" y="119.9">TYPEC1_DP</text>
<text x="31.2" y="116.3">HOST1_DM</text>
<text x="31.4" y="114.6">HOST1_DP</text>
<text x="114.2" y="114.6">TYPEC0_RCLKM</text>
<text x="116.5" y="118.1">TYPEC0_CC1</text>
<text x="116.5" y="119.9">TYPEC0_CC2</text>
<text x="210.2" y="114.6">TYPEC1_RCLKM</text>
<text x="212.6" y="118.1">TYPEC1_CC1</text>
<text x="212.6" y="119.9">TYPEC1_CC2</text>
<text x="23" y="125.2">TYPEC1_U2VBUSDET</text>
<text x="30.3" y="121.7">TYPEC1_DM</text>
<text x="31" y="123.4">TYPEC1_ID</text>
<text x="115.3" y="125.2">TYPEC0_AUXM</text>
<text x="115.4" y="123.4">TYPEC0_AUXP</text>
<text x="211.3" y="125.2">TYPEC1_AUXM</text>
<text x="211.5" y="123.4">TYPEC1_AUXP</text>
<text x="29.8" y="128.8">USB1_RBIAS</text>
<text x="108.9" y="130.6">TYPEC0_AUXM_PU_PD</text>
<text x="109.1" y="128.8">TYPEC0_AUXP_PD_PU</text>
<text x="204.9" y="130.6">TYPEC1_AUXM_PU_PD</text>
<text x="205.1" y="128.8">TYPEC1_AUXP_PD_PU</text>
<text x="27.3" y="137.7">USB_AVDD_0V9</text>
<text x="110.1" y="134.1">TYPEC0_U3VBUSDET</text>
<text x="112.1" y="137.7">TYPEC0_REXT_CC</text>
<text x="115.4" y="135.9">TYPEC0_REXT</text>
<text x="206.1" y="134.1">TYPEC1_U3VBUSDET</text>
<text x="208.1" y="137.7">TYPEC1_REXT_CC</text>
<text x="211.5" y="135.9">TYPEC1_REXT</text>
<text x="27.3" y="141.2">USB_AVDD_1V8</text>
<text x="109.5" y="143">TYPEC0_AVDD_0V9_1</text>
<text x="205.5" y="143">TYPEC1_AVDD_0V9_1</text>
<text x="27.3" y="144.8">USB_AVDD_3V3</text>
<text x="109.5" y="144.8">TYPEC0_AVDD_0V9_2</text>
<text x="111.4" y="148.3">TYPEC0_AVDD_1V8</text>
<text x="205.5" y="144.8">TYPEC1_AVDD_0V9_2</text>
<text x="207.4" y="148.3">TYPEC1_AVDD_1V8</text>
<text x="111.4" y="151.9">TYPEC0_AVDD_3V3</text>
<text x="207.4" y="151.9">TYPEC1_AVDD_3V3</text>
</g>
<g font-size="1.5" fill="#000080">
<text x="10.7" y="23.7">U1000U</text>
<text x="10.7" y="48.8">RK3399</text>
<text x="12.5" y="84.2">U1000D</text>
<text x="99.6" y="84.2">U1000S</text>
<text x="195.6" y="84.2">U1000T</text>
<text x="49.8" y="104.6">R1401</text>
<text x="49.8" y="106.3">133R/1%</text>
<text x="53.4" y="127.7">R1404</text>
<text x="53.4" y="129.5">133R/1%</text>
<text x="62.4" y="136.1">R1480</text>
<text x="69.4" y="135.9">1R</text>
<text x="135.2" y="134.8">R1402</text>
<text x="135.2" y="136.6">R1403</text>
<text x="142.3" y="134.8">499R/1% 2</text>
<text x="142.3" y="136.6">499R/1% 2</text>
<text x="231.2" y="134.8">R1406</text>
<text x="231.2" y="136.6">R1405</text>
<text x="238.3" y="134.8">499R/1% 2</text>
<text x="238.3" y="136.6">499R/1% 2</text>
<text x="62.3" y="140">R1481</text>
<text x="69.4" y="139.6">1R</text>
<text x="12.5" y="151.9">RK3399</text>
<text x="53.4" y="150.8">C1403</text>
<text x="53.4" y="152.6">100nF</text>
<text x="62.3" y="150.8">C1404</text>
<text x="62.3" y="152.6">100nF</text>
<text x="71.2" y="150.8">C1405</text>
<text x="71.2" y="152.6">100nF</text>
<text x="99.6" y="159">RK3399</text>
<text x="140.5" y="159.7">C1408</text>
<text x="140.5" y="161.5">100nF</text>
<text x="149.4" y="159.7">C1406</text>
<text x="149.4" y="161.5">100nF</text>
<text x="158.3" y="159.7">C1407</text>
<text x="158.3" y="161.5">100nF</text>
<text x="195.6" y="159">RK3399</text>
<text x="234.7" y="157.9">C1409</text>
<text x="234.7" y="159.7">100nF</text>
<text x="245.4" y="157.9">C1410</text>
<text x="245.4" y="159.7">100nF</text>
<text x="254.3" y="157.9">C1411</text>
<text x="254.3" y="159.7">100nF</text>
</g>
<g font-size="1.5" fill="#f00">
<text x="60.5" y="92.8">HOST0_DM</text>
<text x="60.5" y="91">HOST0_DP</text>
<text x="60.5" y="98.1">TYPEC0_DM</text>
<text x="60.5" y="96.4">TYPEC0_DP</text>
<text x="60.5" y="101.7">TYPEC0_U2VBUSDET</text>
</g>
<g font-size="1.5" fill="#00f">
<text x="23.2" y="108">USB PHY0</text>
<text x="23.2" y="131.1">USB PHY1</text>
</g>
<g font-size="1.5">
<text x="49.8" y="109.9">1%</text>
<text x="49.8" y="108.1">R0402</text>
<text x="53.4" y="131.2">R0402</text>
<text x="53.4" y="133">1%</text>
<text x="81.8" y="137.2">VCCA0V9_S3</text>
<text x="151.2" y="134.8">R0402 1%</text>
<text x="151.2" y="136.6">R0402 1%</text>
<text x="247.2" y="134.8">R0402 1%</text>
<text x="247.2" y="136.6">R0402 1%</text>
<text x="81.8" y="140.8">VCCA1V8_S3</text>
<text x="161.8" y="142.6">VCCA0V9_S3</text>
<text x="257.8" y="142.6">VCCA0V9_S3</text>
<text x="81.8" y="144.4">VCC3V3_S3</text>
<text x="161.8" y="147.9">VCCA1V8_S3</text>
<text x="257.8" y="147.9">VCCA1V8_S3</text>
<text x="53.4" y="154.3">C0201</text>
<text x="62.3" y="154.3">C0201</text>
<text x="71.2" y="154.3">C0201</text>
<text x="161.8" y="151.5">VCC3V3_S3</text>
<text x="257.8" y="151.5">VCC3V3_S3</text>
<text x="53.4" y="156.1">X5R</text>
<text x="53.4" y="157.9">10V</text>
<text x="62.3" y="156.1">X5R</text>
<text x="62.3" y="157.9">10V</text>
<text x="71.2" y="156.1">X5R</text>
<text x="71.2" y="157.9">10V</text>
<text x="234.7" y="161.5">C0201</text>
<text x="245.4" y="161.5">C0201</text>
<text x="254.3" y="161.5">C0201</text>
<text x="140.5" y="163.2">C0201</text>
<text x="140.5" y="165">X5R</text>
<text x="140.5" y="166.8">10V</text>
<text x="149.4" y="163.2">C0201</text>
<text x="149.4" y="165">X5R</text>
<text x="149.4" y="166.8">10V</text>
<text x="158.3" y="163.2">C0201</text>
<text x="158.3" y="165">X5R</text>
<text x="158.3" y="166.8">10V</text>
<text x="234.7" y="163.2">X5R</text>
<text x="234.7" y="165">10V</text>
<text x="245.4" y="163.2">X5R</text>
<text x="245.4" y="165">10V</text>
<text x="254.3" y="163.2">X5R</text>
<text x="254.3" y="165">10V</text>
<text x="228" y="194.6">Title</text>
<text x="235.1" y="196.3">DevTerm A06 Core for Mainboard V3.14 Schematic</text>
<text x="228" y="199.9">Size</text>
<text x="229.7" y="201.7">A3</text>
<text x="286.6" y="199.9">Rev</text>
<text x="288.4" y="201.7">2</text>
<text x="228" y="205.2">Date:</text>
<text x="237.2" y="205.2">Tuesday, December 07, 2021</text>
<text x="263.5" y="205.2">Sheet</text>
<text x="272.4" y="205.2">5</text>
<text x="277.7" y="205.2">of</text>
<text x="283.1" y="205.2">15</text>
</g>
<g font-size="1.3">
<text x="30.8" y="1.4">5</text>
<text x="88.8" y="1.4">4</text>
<text x="146.9" y="1.4">3</text>
<text x="204.9" y="1.4">2</text>
<text x="263" y="1.4">1</text>
<text x=".5" y="28.4">D</text>
<text x="292.6" y="28.4">D</text>
<text x=".5" y="79.5">C</text>
<text x="292.6" y="79.5">C</text>
<text x=".5" y="130.6">B</text>
<text x="292.6" y="130.6">B</text>
<text x=".5" y="181.6">A</text>
<text x="292.6" y="181.6">A</text>
<text x="30.8" y="207.5">5</text>
<text x="88.8" y="207.5">4</text>
<text x="146.9" y="207.5">3</text>
<text x="204.9" y="207.5">2</text>
<text x="263" y="207.5">1</text>
</g>
</svg>
